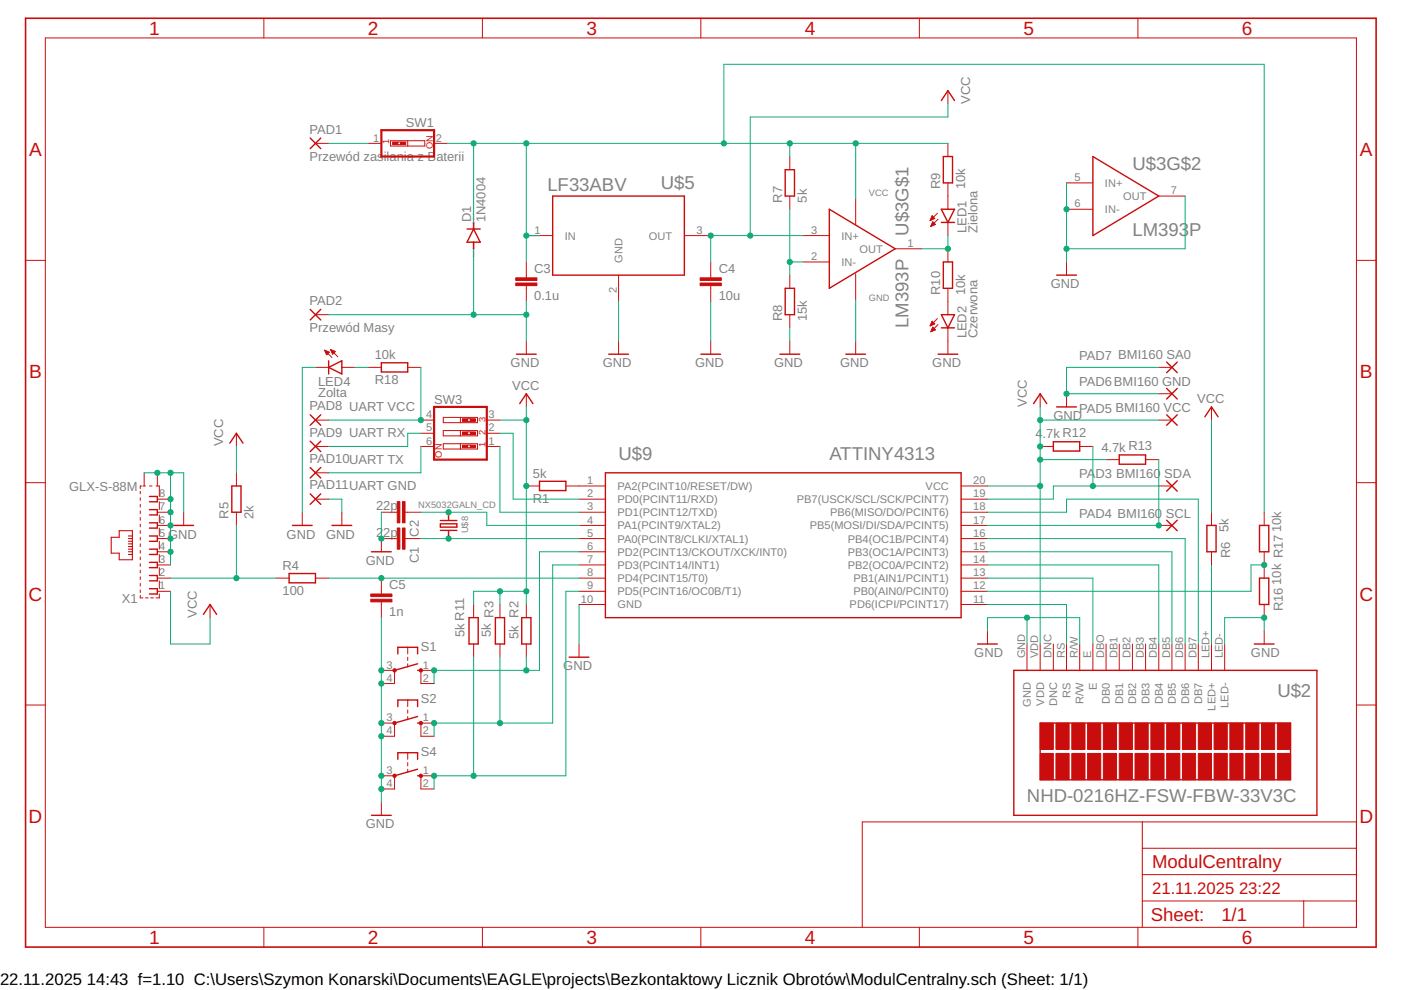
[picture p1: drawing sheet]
<svg xmlns="http://www.w3.org/2000/svg" width="297mm" height="210mm" viewBox="0 0 297 210" stroke-linecap="round" stroke-linejoin="round" font-family="sans-serif">
<g fill="none" stroke="#c90d0c" stroke-width=".3">
<path d="M65.8 29.3l2.2 2.2M68 29.3l-2.2 2.2M166.5 36h1.9v5.6h-1.9zM199.6 21.3l1.4-2.1 1.4 2.1M200 33.2h2v5.6h-2zM231.7 33.2l14 8.4-14 8.4zM99 48.6h2.8M100.4 48.6l1.4 2.8h-2.8zM100.4 47.2v1.4M100.4 51.4v1.3M117.2 41.6h27.9v16.7h-27.9zM175.8 44.4l14 8.3-14 8.4z"/>
<path d="M199.6 44.4h2.8l-1.4 2.8zM199.6 47.2h2.8M200 55.5h2v5.6h-2zM224 58.3h4.2M65.8 65.6l2.2 2.2M68 65.6l-2.2 2.2M69.7 77.9l2.8-1.4v2.8zM69.7 76.5v2.8M80.9 76.9h5.5v2h-5.5zM109.5 75.1h4.2M129.1 75.1h4.1M148.6 75.1h4.2"/>
<path d="M165.4 75.1h4.1M166.5 61.1h1.9v5.6h-1.9zM179.3 75.1h4.2M198.9 75.1h4.2M199.6 66.7h2.8l-1.4 2.8zM199.6 69.5h2.8M247.4 76.8l2.2 2.2M249.6 76.8l-2.2 2.2M48.7 94l1.4-2.1 1.4 2.1M65.8 87.9l2.2 2.3M65.8 93.5l2.2 2.3M65.8 99.1l2.2 2.2"/>
<path d="M68 87.9l-2.2 2.3M68 93.5l-2.2 2.3M68 99.1l-2.2 2.2M110.2 85.6l1.4-2.1 1.4 2.1M219.1 85.6l1.4-2.1 1.4 2.1M223.3 93.7h5.6v1.9h-5.6zM224 86.3h4.2M237.3 96.5h5.6v1.9h-5.6zM247.4 87.9l2.2 2.3M247.4 82.4l2.2 2.2M249.6 87.9l-2.2 2.3M249.6 82.4l-2.2 2.2"/>
<path d="M255.5 88.4l1.4-2.1 1.4 2.1M31.7 105.3h1.7v1.1h-1.7M31.7 108.1h1.7v1.1h-1.7M31.7 110.8h1.7v1.2h-1.7M31.7 113.6h1.7v1.2h-1.7M31.7 116.4h1.7v1.2h-1.7M31.7 119.2h1.7v1.2h-1.7M36.9 111.4h4.1M49.1 103h2v5.6h-2zM62 111.4h4.2M65.8 104.7l2.2 2.2M68 104.7l-2.2 2.2"/>
<path d="M70.4 111.4h4.2M78.8 117h4.2M93.4 112.5h3.5M93.4 110.4h3.5M93.4 111.1h3.5v.7h-3.5zM95.1 108.6v1.7M95.1 112.5v1.7M114.4 102h5.6v2h-5.6zM128.4 100.2h75.4v30.8h-75.4zM247.4 101.9l2.2 2.2M247.4 110.3l2.2 2.2M249.6 101.9l-2.2 2.2"/>
<path d="M249.6 110.3l-2.2 2.2M255.9 111.4h1.9v5.6h-1.9zM267 111.4h2v5.6h-2zM31.7 124.8h1.7v1.1h-1.7M31.7 122h1.7v1.1h-1.7M43.1 130.3l1.4-2.1 1.4 2.1M61.3 121.6h5.6v2h-5.6zM84.3 138.6v-1.4h4.2v1.4M99.4 131h2v5.5h-2zM105 131h2v5.5h-2zM110.6 131h2v5.5h-2zM120.7 139.3h4.2"/>
<path d="M207.3 136.5h4.2M265.9 136.5h4.2M267 122.6h2v5.6h-2zM84.3 149.8v-1.4h4.2v1.4M88.5 142.1h.7M88.5 153.3h.7M88.5 140.7l-4.8 1.4M88.5 151.9l-4.8 1.4M214.9 142.1h64.3v30.8h-64.3zM220.5 153.3h53.1v12h-53.1zM78.8 172.9h4.2M84.3 161v-1.4h4.2v1.4"/>
<path d="M88.5 164.5h.7M88.5 163.1l-4.8 1.4"/>
</g>
<g fill="none" stroke="#c90d0c" stroke-width=".21">
<path d="M9.6 8h278v188.6h-278zM55.9 3.9v4.1M102.3 3.9v4.1M148.6 3.9v4.1M194.9 3.9v4.1M201 19.2v2.8M241.3 3.9v4.1M66.9 30.4h2.8M78.1 30.4h2.8M82.8 29.8h7.3v1.2h-7.3zM84.3 30.1h.6M84.3 30.7h.6"/>
<path d="M86.4 29.8v1.2M92 30.4h2.8M167.4 33.2v2.8M201 30.4v2.8M201 38.8v5.6M226.1 38.8h5.6M5.4 55.2h4.2M111.6 50h5.6M111.6 55.5v3.4M131.1 58.3v5.6M145.1 50h5.6M150.7 55.5v3.4"/>
<path d="M167.4 41.6v2.8M167.4 58.3v2.8M170.2 50h5.6M170.2 55.5h5.6M181.4 42.1v5.6M181.4 58.1v5.5M189.8 52.7h5.6M197.2 46.7v.1M197.3 46.6h.2M197.3 46.5h.5M197.4 48h.1M197.4 46.3h.8"/>
<path d="M197.4 47.8h.4M197.4 46.2h.7M197.5 47.7h.6M197.5 46.1h.4M197.5 47.6h.8M197.6 45.9h.2M197.6 47.4h.6M197.6 45.8h.1M197.7 47.3h.3M197.7 47.1h.2M197.8 47l.5 .6-.9 .4zM198.2 46.3l-.6-.5-.4 .9"/>
<path d="M198.2 46.3l-1 .4M198.8 45.2l-1.6 1.5M198.9 46.5l-1.5 1.5M201 47.2v2.8M201 52.7v2.8M226.1 55.5v2.8M226.1 44.4h5.6M245.7 41.6h5.6M287.6 55.2h4.2M66.9 66.7h2.8M66.9 77.9h2.8M68.8 74.3l1.6 1.5"/>
<path d="M68.8 74.3l1 .4-.5 .5zM68.9 74.3h.1M68.9 74.4h.4M69 74.6h.6M69 74.7h.8M69.1 74.9h.5M69.2 75h.3M69.2 75.1h.2M70.1 74.1l1.5 1.5M70.1 74.1l1 .4-.6 .6zM70.1 74.2h.2M70.2 74.3h.4"/>
<path d="M70.3 74.4h.6M70.3 74.6h.7M70.4 74.7h.5M70.4 74.9h.4M70.5 75h.1M72.5 77.9h2.8M78.1 77.9h2.8M86.4 77.9h2.8M111.6 60.6v3.3M111.6 72.3v2.8M131.1 72.3v2.8M150.7 60.6v3.3"/>
<path d="M150.7 72.3v2.8M167.4 66.7v2.8M167.4 72.3v2.8M181.4 72.3v2.8M197.2 69h.2M197.3 68.9h.4M197.4 68.7h.6M197.4 70.2h.2M197.4 68.6h.7M197.4 70.1h.5M197.5 68.5h.5M197.5 70h.7"/>
<path d="M197.5 68.3h.3M197.6 69.8h.6M197.6 68.2h.1M197.6 68.1l.6 .6-1 .4zM197.6 69.7h.5M197.7 69.6h.3M197.7 69.4h.1M197.8 69.4l.5 .5-.9 .4zM198.8 67.5l-1.6 1.6M198.9 68.8l-1.5 1.5M201 61.1v5.6M201 69.5v5.6"/>
<path d="M245.7 77.9h2.8M50.1 91.9v2.8M66.9 89.1h2.8M66.9 94.7h2.8M89.2 89.1h2.8M89.2 94.7h2.8M89.2 91.9h2.8M94 88.5h7.2v1.1h-7.2zM94 91.3h7.2v1.1h-7.2zM94 94.1h7.2v1.1h-7.2zM97.6 88.5v1.1M97.6 91.3v1.1"/>
<path d="M97.6 94.1v1.1M99.1 88.8h.6M99.1 89.3h.6M99.1 91.6h.6M99.1 92.1h.6M99.1 94.4h.6M99.1 94.9h.6M103.2 89.1h2.8M103.2 94.7h2.8M103.2 91.9h2.8M111.6 83.5v2.8M220.5 83.5v2.8"/>
<path d="M220.5 94.7h2.8M226.1 83.5v2.8M228.9 94.7h2.8M234.5 97.5h2.8M242.9 97.5h2.8M245.7 89.1h2.8M245.7 83.5h2.8M256.9 86.3v2.8M5.4 102.3h4.2M29.7 104.1v.6M29.7 105.5v.6M29.7 106.9v.6"/>
<path d="M29.7 108.3v.6M29.7 109.7v.6M29.7 111.1v.6M29.7 112.5v.6M29.7 113.9v.6M29.7 115.3v.6M29.7 116.7v.6M29.7 118.1v.6M29.7 119.5v.6M30 103h-.3v.6M30.3 103h.5M30.6 100.2v2.8"/>
<path d="M31.7 103h.5M33.1 103h.7v2.3M33.4 114.2h2.8M33.4 108.6h2.8M33.4 111.4h2.8M33.4 105.8h2.8M33.4 117h2.8M33.4 119.8h2.8M33.4 100.2v2.8M33.8 106.4v1.7M33.8 109.2v1.6M33.8 112v1.6"/>
<path d="M33.8 114.8v1.6M33.8 117.6v1.6M38.9 108.6v2.8M50.1 100.2v2.8M50.1 108.6v2.8M64.1 108.6v2.8M66.9 105.8h2.8M66.9 100.2h2.8M72.5 108.6v2.8M80.9 108.6h3.3M84.2 114.2h-3.3v2.8M85.9 114.2h3.3"/>
<path d="M85.9 108.6h3.3M111.6 103h2.8M120 103h8.4M122.8 114.2h5.6M122.8 108.6h5.6M122.8 111.4h5.6M122.8 105.8h5.6M122.8 117h5.6M122.8 119.8h5.6M203.8 114.2h5.6M203.8 108.6h5.6M203.8 103h5.6"/>
<path d="M203.8 111.4h5.6M203.8 105.8h5.6M203.8 117h5.6M203.8 119.8h5.6M245.7 103h2.8M245.7 111.4h2.8M256.9 108.6v2.8M256.9 117v2.8M268 108.6v2.8M268 117v5.6M287.6 102.3h4.2M29.7 120.9v.6"/>
<path d="M29.7 122.3v.6M29.7 123.7v.6M29.7 125.1v.6M29.7 126.2v.6h.6M30.8 126.8h.6M32 126.8h.5M33.4 122.6h2.8M33.4 125.4h2.8M33.8 125.9v.9h-.7M33.8 120.4v1.6M33.8 123.1v1.7M44.5 128.2v2.8"/>
<path d="M58.5 122.6h2.8M66.9 122.6h2.8M80.9 122.6v3.3M80.9 127.6v3.4M86.4 137.2v1.4M86.4 139.3v.7M100.4 128.2v2.8M100.4 136.5v2.8M106 128.2v2.8M106 136.5v2.8M111.6 128.2v2.8M111.6 136.5v2.8"/>
<path d="M122.8 122.6h5.6M122.8 125.4h5.6M122.8 128.2h5.6M122.8 136.5v2.8M203.8 122.6h5.6M203.8 125.4h5.6M203.8 128.2h5.6M209.4 133.8v2.7M217.7 136.5v5.6M220.5 136.5v5.6M223.3 136.5v5.6M226.1 136.5v5.6"/>
<path d="M228.9 136.5v5.6M231.7 136.5v5.6M234.5 136.5v5.6M237.3 136.5v5.6M240.1 136.5v5.6M242.9 136.5v5.6M245.7 136.5v5.6M248.5 136.5v5.6M251.3 136.5v5.6M254.1 136.5v5.6M256.9 136.5v5.6M259.7 136.5v5.6"/>
<path d="M268 128.2v2.8M268 133.8v2.7M5.4 149.5h4.2M80.9 142.1h2.8v2.8h-2.8M80.9 153.3h2.8v2.8h-2.8M86.4 140.7v.7M86.4 148.4v1.4M86.4 150.5v.7M86.4 151.9v.7M86.4 159.6v1.4M92 142.1h-2.8v2.8h2.8M92 153.3h-2.8v2.8h2.8"/>
<path d="M287.6 149.5h4.2M80.9 170.1v2.8M80.9 164.5h2.8v2.8h-2.8M86.4 161.7v.7M86.4 163.1v.7M92 164.5h-2.8v2.8h2.8M242.2 174.3v22.3M242.2 179.9h45.4M287.6 174.3h-104.8v22.3M55.9 196.6v4.2M102.3 196.6v4.2M148.6 196.6v4.2"/>
<path d="M194.9 196.6v4.2M241.3 196.6v4.2M242.2 191h45.4M242.2 185.4h45.4M276.4 191v5.6"/>
</g>
<g fill="#c90d0c" stroke="#c90d0c" stroke-width=".21">
<path d="M220.5 159.7h2.8v5.6h-2.8z"/>
<path d="M223.9 159.7h2.8v5.6h-2.8z"/>
<path d="M227.2 159.7h2.8v5.6h-2.8z"/>
<path d="M230.6 159.7h2.8v5.6h-2.8z"/>
<path d="M233.9 159.7h2.8v5.6h-2.8z"/>
<path d="M237.3 159.7h2.8v5.6h-2.8z"/>
<path d="M240.6 159.7h2.8v5.6h-2.8z"/>
<path d="M244 159.7h2.8v5.6h-2.8z"/>
<path d="M247.4 159.7h2.7v5.6h-2.7z"/>
<path d="M250.7 159.7h2.8v5.6h-2.8z"/>
<path d="M254.1 159.7h2.8v5.6h-2.8z"/>
<path d="M257.4 159.7h2.8v5.6h-2.8z"/>
<path d="M260.8 159.7h2.7v5.6h-2.7z"/>
<path d="M264.1 159.7h2.8v5.6h-2.8z"/>
<path d="M267.5 159.7h2.8v5.6h-2.8z"/>
<path d="M270.8 159.7h2.8v5.6h-2.8z"/>
<path d="M220.5 153.3h2.8v5.6h-2.8z"/>
<path d="M223.9 153.3h2.8v5.6h-2.8z"/>
<path d="M227.2 153.3h2.8v5.6h-2.8z"/>
<path d="M230.6 153.3h2.8v5.6h-2.8z"/>
<path d="M233.9 153.3h2.8v5.6h-2.8z"/>
<path d="M237.3 153.3h2.8v5.6h-2.8z"/>
<path d="M240.6 153.3h2.8v5.6h-2.8z"/>
<path d="M244 153.3h2.8v5.6h-2.8z"/>
<path d="M247.4 153.3h2.7v5.6h-2.7z"/>
<path d="M250.7 153.3h2.8v5.6h-2.8z"/>
<path d="M254.1 153.3h2.8v5.6h-2.8z"/>
<path d="M257.4 153.3h2.8v5.6h-2.8z"/>
<path d="M260.8 153.3h2.7v5.6h-2.7z"/>
<path d="M264.1 153.3h2.8v5.6h-2.8z"/>
<path d="M267.5 153.3h2.8v5.6h-2.8z"/>
<path d="M270.8 153.3h2.8v5.6h-2.8z"/>
<path d="M85.3 112h.6v4.4h-.6z"/>
<path d="M84.2 112h.6v4.4h-.6z"/>
<path d="M85.3 106.4h.6v4.4h-.6z"/>
<path d="M84.2 106.4h.6v4.4h-.6z"/>
<path d="M109.3 58.9h4.5v.6h-4.5z"/>
<path d="M109.3 60h4.5v.6h-4.5z"/>
<path d="M148.4 58.9h4.5v.6h-4.5z"/>
<path d="M148.4 60h4.5v.6h-4.5z"/>
<path d="M84.9 30.1h1.1v.6h-1.1z"/>
<path d="M83.2 30.1h1.1v.6h-1.1z"/>
<path d="M78.6 125.9h4.5v.6h-4.5z"/>
<path d="M78.6 127.1h4.5v.5h-4.5z"/>
<path d="M98 88.8h1.1v.5h-1.1z"/>
<path d="M99.7 88.8h1.1v.5h-1.1z"/>
<path d="M98 91.6h1.1v.5h-1.1z"/>
<path d="M99.7 91.6h1.1v.5h-1.1z"/>
<path d="M98 94.4h1.1v.5h-1.1z"/>
<path d="M99.7 94.4h1.1v.5h-1.1z"/>
</g>
<path d="M80.9 27.6h11.1v5.6h-11.1zM92 86.3h11.2v11.2h-11.2z" fill="none" stroke="#c90d0c" stroke-width=".47"/>
<g fill="#c90d0c" stroke="#c90d0c" stroke-width=".21">
<circle cx="83.7" cy="142.1" r=".37"/>
<circle cx="89.2" cy="142.1" r=".36"/>
<circle cx="83.7" cy="153.3" r=".37"/>
<circle cx="89.2" cy="153.3" r=".36"/>
<circle cx="83.7" cy="164.5" r=".37"/>
<circle cx="89.2" cy="164.5" r=".36"/>
</g>
<path d="M23.6 113.9h1.7v-1.4h2.8v6.2h-2.8v-1.4h-1.7zM27.2 117.6h.9M27.2 117h.9M27.2 116.4h.9M27.2 115.9h.9M27.2 115.3h.9M27.2 114.8h.9M27.2 114.2h.9M27.2 113.6h.9" fill="none" stroke="#c90d0c" stroke-width=".23"/>
<path d="M5.4 3.9h286.4v196.9h-286.4z" fill="none" stroke="#c90d0c" stroke-width=".34"/>
<g fill="none" stroke="#0dab76" stroke-width=".21">
<path d="M69.7 30.4h8.4M94.8 30.4h106.2M100.4 30.4v16.8M111.6 30.4v25.1M153.5 30.4v-16.8h114.5v95M167.4 30.4v2.8M181.4 30.4v11.7M201 22v2.8h-41.9v25.2M226.1 38.8v16.7M100.4 52.7v14M111.6 50h2.8M167.4 44.4v13.9"/>
<path d="M167.4 55.5h2.8M170.2 50h-19.5v5.5M201 50v2.7h-5.6M251.3 41.6v11.1h-25.2M66.9 77.9h-2.8v30.7M69.7 66.7h41.9M75.3 77.9h2.8M89.2 77.9v11.2h-19.5M111.6 63.9v8.4M131.1 63.9v8.4M150.7 63.9v8.4M167.4 69.5v2.8"/>
<path d="M181.4 63.6v8.7M245.7 77.9h-19.6v5.6h19.6M50.1 94.7v5.5M89.2 94.7v5.5h-19.5M89.2 91.9h-2.8v2.8h-16.7M106 91.9h2.8v13.9h14M106 94.7v13.9h16.8M106 89.1h5.6M111.6 86.3v41.9M220.5 89.1h25.2M220.5 86.3v50.2M220.5 97.5h14"/>
<path d="M231.7 94.7v8.3M245.7 97.5v13.9h-36.3M256.9 89.1v19.5M30.6 100.2h8.3v8.4M36.2 100.2v19.6M50.1 111.4v11.2M69.7 105.8h2.8v2.8M80.9 108.6v5.6M89.2 108.6h14v2.8h19.6M89.2 114.2h33.6M122.8 117h-8.4v25.1h-22.4v2.8M122.8 119.8h-5.6v33.5h-25.2v2.8"/>
<path d="M209.4 108.6h16.7v-2.8h28v30.7M209.4 114.2h41.9v22.3M209.4 103h11.1M209.4 117h39.1v19.5M209.4 119.8h36.3v16.7M245.7 103h-22.4v2.8h-13.9M256.9 119.8v16.7M268 119.8h-2.8v5.6h-55.8M36.2 125.4v11.1h8.3v-5.5M36.2 122.6h22.3M69.7 122.6h53.1M80.9 131v39.1"/>
<path d="M100.4 139.3v25.2M106 125.4v2.8M106 139.3v14M111.6 139.3v2.8M111.6 125.4h-11.2v2.8M122.8 128.2v8.3M122.8 125.4h-2.8v39.1h-28v2.8M209.4 133.8v-2.8h19.5v5.5M209.4 128.2h16.7v8.3M209.4 122.6h22.3v13.9M217.7 131v5.5M268 133.8v-2.8h-8.3v5.5"/>
</g>
<g fill="#0dab76" stroke="#0dab76" stroke-width=".21">
<circle cx="80.9" cy="114.2" r=".55"/>
<circle cx="217.7" cy="131" r=".55"/>
<circle cx="268" cy="131" r=".55"/>
<circle cx="111.6" cy="66.7" r=".55"/>
<circle cx="100.4" cy="66.7" r=".55"/>
<circle cx="226.1" cy="44.4" r=".55"/>
<circle cx="226.1" cy="52.7" r=".55"/>
<circle cx="80.9" cy="144.9" r=".55"/>
<circle cx="80.9" cy="153.3" r=".55"/>
<circle cx="80.9" cy="164.5" r=".55"/>
<circle cx="80.9" cy="156.1" r=".55"/>
<circle cx="80.9" cy="167.3" r=".55"/>
<circle cx="80.9" cy="142.1" r=".55"/>
<circle cx="226.1" cy="83.5" r=".55"/>
<circle cx="33.4" cy="100.2" r=".55"/>
<circle cx="36.2" cy="100.2" r=".55"/>
<circle cx="36.2" cy="111.4" r=".55"/>
<circle cx="36.2" cy="114.2" r=".55"/>
<circle cx="36.2" cy="117" r=".55"/>
<circle cx="36.2" cy="108.6" r=".55"/>
<circle cx="36.2" cy="105.8" r=".55"/>
<circle cx="111.6" cy="103" r=".55"/>
<circle cx="111.6" cy="125.4" r=".55"/>
<circle cx="106" cy="125.4" r=".55"/>
<circle cx="111.6" cy="89.1" r=".55"/>
<circle cx="220.5" cy="103" r=".55"/>
<circle cx="220.5" cy="89.1" r=".55"/>
<circle cx="220.5" cy="94.7" r=".55"/>
<circle cx="220.5" cy="97.5" r=".55"/>
<circle cx="150.7" cy="50" r=".55"/>
<circle cx="159.1" cy="50" r=".55"/>
<circle cx="201" cy="52.7" r=".55"/>
<circle cx="167.4" cy="55.5" r=".55"/>
<circle cx="95.1" cy="108.6" r=".55"/>
<circle cx="95.1" cy="114.2" r=".55"/>
<circle cx="245.7" cy="111.4" r=".55"/>
<circle cx="231.7" cy="103" r=".55"/>
<circle cx="50.1" cy="122.6" r=".55"/>
<circle cx="80.9" cy="122.6" r=".55"/>
<circle cx="92" cy="164.5" r=".55"/>
<circle cx="100.4" cy="164.5" r=".55"/>
<circle cx="92" cy="153.3" r=".55"/>
<circle cx="106" cy="153.3" r=".55"/>
<circle cx="92" cy="142.1" r=".55"/>
<circle cx="111.6" cy="142.1" r=".55"/>
<circle cx="268" cy="119.8" r=".55"/>
<circle cx="89.2" cy="89.1" r=".55"/>
<circle cx="111.6" cy="50" r=".55"/>
<circle cx="167.4" cy="30.4" r=".55"/>
<circle cx="181.4" cy="30.4" r=".55"/>
<circle cx="153.5" cy="30.4" r=".55"/>
<circle cx="111.6" cy="30.4" r=".55"/>
<circle cx="100.4" cy="30.4" r=".55"/>
</g>
<g font-size="4" fill="#c90d0c">
<text x="31.7" y="7.4">1</text>
<text x="78" y="7.4">2</text>
<text x="124.3" y="7.4">3</text>
<text x="170.6" y="7.4">4</text>
<text x="217" y="7.4">5</text>
<text x="263.3" y="7.4">6</text>
<text x="6.2" y="33.1">A</text>
<text x="288.3" y="33.1">A</text>
<text x="6.2" y="80.2">B</text>
<text x="288.3" y="80.2">B</text>
<text x="6.1" y="127.3">C</text>
<text x="288.2" y="127.3">C</text>
<text x="6.1" y="174.5">D</text>
<text x="288.2" y="174.5">D</text>
<text x="31.7" y="200.1">1</text>
<text x="78" y="200.1">2</text>
<text x="124.3" y="200.1">3</text>
<text x="170.6" y="200.1">4</text>
<text x="217" y="200.1">5</text>
<text x="263.3" y="200.1">6</text>
</g>
<g font-size="3.9" fill="#808080">
<text x="240.1" y="36">U$3G$2</text>
<text x="116.1" y="40.5">LF33ABV</text>
<text x="140.1" y="40.2">U$5</text>
<text x="192.6" y="50" transform="rotate(-90 192.6 50)">U$3G$1</text>
<text x="240.1" y="50">LM393</text>
<text x="252.1" y="50">P</text>
<text x="192.6" y="69.5" transform="rotate(-90 192.6 69.5)">LM393P</text>
<text x="131.1" y="97.4">U$9</text>
<text x="175.8" y="97.4">ATTINY4313</text>
<text x="270.8" y="147.7">U$2</text>
<text x="217.7" y="170.1">NHD-0216HZ-FSW-FBW-33V3C</text>
</g>
<g font-size="3.9" fill="#c90d0c">
<text x="244.3" y="184">ModulCentralny</text>
<text x="244" y="195.4">Sheet:</text>
<text x="258.9" y="195.2">1/1</text>
</g>
<g font-size="3.5" fill="#c90d0c">
<text x="244.3" y="189.6">21.11.2025</text>
<text x="262.7" y="189.6">23:22</text>
</g>
<g font-size="3.5">
<text x="0" y="208.9">22.11.2025</text>
<text x="18.4" y="208.9">14:43 f=1.10 C:\Users\Szymon Konarski\Documents\EAGLE\projects\Bezkontaktowy Licznik Obrotów\ModulCentralny.sch (Sheet: 1/1)</text>
</g>
<g font-size="2.8" fill="#808080">
<text x="205.7" y="22" transform="rotate(-90 205.7 22)">VCC</text>
<text x="65.6" y="28.4">PAD1</text>
<text x="86.1" y="26.9">SW1</text>
<text x="65.6" y="34">Przewód zasilania z Baterii</text>
<text x="199.3" y="40.2" transform="rotate(-90 199.3 40.2)">R9</text>
<text x="204.6" y="40.2" transform="rotate(-90 204.6 40.2)">10k</text>
<text x="99.9" y="47.2" transform="rotate(-90 99.9 47.2)">D1</text>
<text x="103" y="47.2" transform="rotate(-90 103 47.2)">1N4004</text>
<text x="165.8" y="43" transform="rotate(-90 165.8 43)">R7</text>
<text x="171.1" y="43" transform="rotate(-90 171.1 43)">5k</text>
<text x="204.9" y="49.4" transform="rotate(-90 204.9 49.4)">LED1</text>
<text x="207.3" y="49.4" transform="rotate(-90 207.3 49.4)">Zielona</text>
<text x="113.3" y="57.9">C3</text>
<text x="152.4" y="57.9">C4</text>
<text x="65.6" y="64.7">PAD2</text>
<text x="113.3" y="63.5">0.1u</text>
<text x="152.4" y="63.5">10u</text>
<text x="199.3" y="62.5" transform="rotate(-90 199.3 62.5)">R10</text>
<text x="204.6" y="62.5" transform="rotate(-90 204.6 62.5)">10k</text>
<text x="222.8" y="61.1">GND</text>
<text x="65.6" y="70.3">Przewód Masy</text>
<text x="165.8" y="68.1" transform="rotate(-90 165.8 68.1)">R8</text>
<text x="171.1" y="68.1" transform="rotate(-90 171.1 68.1)">15k</text>
<text x="204.9" y="71.7" transform="rotate(-90 204.9 71.7)">LED2</text>
<text x="207.3" y="71.7" transform="rotate(-90 207.3 71.7)">Czerwona</text>
<text x="79.5" y="76.2">10k</text>
<text x="108.3" y="77.9">GND</text>
<text x="127.8" y="77.9">GND</text>
<text x="147.4" y="77.9">GND</text>
<text x="164.1" y="77.9">GND</text>
<text x="178.1" y="77.9">GND</text>
<text x="197.7" y="77.9">GND</text>
<text x="228.8" y="76.3">PAD7 BMI160 SA0</text>
<text x="67.4" y="81.8">LED4</text>
<text x="79.5" y="81.5">R18</text>
<text x="108.6" y="82.6">VCC</text>
<text x="228.8" y="81.9">PAD6BMI160 GND</text>
<text x="65.6" y="87">PAD8 UART VCC</text>
<text x="67.4" y="84.2">Zolta</text>
<text x="92" y="85.6">SW3</text>
<text x="217.7" y="86.3" transform="rotate(-90 217.7 86.3)">VCC</text>
<text x="223.3" y="89.1">GND</text>
<text x="228.8" y="87.5">PAD5 BMI160 VCC</text>
<text x="253.8" y="85.4">VCC</text>
<text x="47.3" y="94.6" transform="rotate(-90 47.3 94.6)">VCC</text>
<text x="65.6" y="92.6">PAD9 UART RX</text>
<text x="219.5" y="93">4</text>
<text x="221.1" y="93">.7k R12</text>
<text x="233.5" y="95.8">4.7k R13</text>
<text x="65.6" y="98.2">PAD10UART TX</text>
<text x="113" y="101.3">5k</text>
<text x="228.8" y="101.4">PA</text>
<text x="232.2" y="101.4">D3 BMI160</text>
<text x="246.8" y="101.3">SDA</text>
<text x="14.7" y="104.1">GLX-S-88M</text>
<text x="65.6" y="103.8">PAD11UART GND</text>
<text x="113" y="106.6">R1</text>
<text x="48.5" y="110" transform="rotate(-90 48.5 110)">R5</text>
<text x="53.8" y="110" transform="rotate(-90 53.8 110)">2k</text>
<text x="79.7" y="113.8">2</text>
<text x="79.7" y="108.2">22p</text>
<text x="81.3" y="113.8">2p</text>
<text x="88.8" y="113.8" transform="rotate(-90 88.8 113.8)">C2</text>
<text x="228.8" y="109.8">PAD4 BMI160</text>
<text x="247.2" y="109.7">SCL</text>
<text x="260.5" y="112.8" transform="rotate(-90 260.5 112.8)">5k</text>
<text x="271.7" y="112.8" transform="rotate(-90 271.7 112.8)">10k</text>
<text x="35.6" y="114.2">GND</text>
<text x="60.8" y="114.2">GND</text>
<text x="69.2" y="114.2">GND</text>
<text x="77.5" y="119.8">GND</text>
<text x="88.8" y="119.4" transform="rotate(-90 88.8 119.4)">C1</text>
<text x="260.8" y="118.4" transform="rotate(-90 260.8 118.4)">R6</text>
<text x="59.9" y="120.9">R4</text>
<text x="82.5" y="125">C5</text>
<text x="271.7" y="124" transform="rotate(-90 271.7 124)">10k R17</text>
<text x="25.8" y="127.9">X1</text>
<text x="41.7" y="131" transform="rotate(-90 41.7 131)">VCC</text>
<text x="59.9" y="126.2">100</text>
<text x="82.5" y="130.5">1n</text>
<text x="272" y="129.6" transform="rotate(-90 272 129.6)">R16</text>
<text x="89.2" y="137.9">S1</text>
<text x="98.5" y="135.2" transform="rotate(-90 98.5 135.2)">5k R11</text>
<text x="104" y="135.2" transform="rotate(-90 104 135.2)">5k R3</text>
<text x="109.9" y="135.4" transform="rotate(-90 109.9 135.4)">5k R2</text>
<text x="119.4" y="142.1">GND</text>
<text x="206.6" y="139.3">GND</text>
<text x="265.2" y="139.3">GND</text>
<text x="89.2" y="149.1">S2</text>
<text x="89.2" y="160.3">S4</text>
<text x="77.5" y="175.7">GND</text>
</g>
<g font-size="2.3" fill="#808080">
<text x="79.2" y="30">1</text>
<text x="92.4" y="30">2</text>
<text x="227.8" y="38.4">5</text>
<text x="234.3" y="39.6">IN+</text>
<text x="248.2" y="41.2">7</text>
<text x="227.8" y="44">6</text>
<text x="234.3" y="45.2">IN-</text>
<text x="238.1" y="42.4">OUT</text>
<text x="113.3" y="49.6">1</text>
<text x="119.7" y="50.8">IN</text>
<text x="137.6" y="50.8">OUT</text>
<text x="147.7" y="49.6">3</text>
<text x="172" y="49.6">3</text>
<text x="178.4" y="50.8">IN+</text>
<text x="182.3" y="53.6">OUT</text>
<text x="192.4" y="52.4">1</text>
<text x="132" y="55.8" transform="rotate(-90 132 55.8)">GND</text>
<text x="172" y="55.2">2</text>
<text x="178.4" y="56.4">IN-</text>
<text x="130.7" y="62.2" transform="rotate(-90 130.7 62.2)">2</text>
<text x="90.3" y="88.7">4</text>
<text x="103.6" y="88.7">3</text>
<text x="90.3" y="91.5">5</text>
<text x="90.3" y="94.3">6</text>
<text x="103.6" y="94.3">1</text>
<text x="103.6" y="91.5">2</text>
<text x="33.8" y="105.4">8</text>
<text x="124.5" y="102.6">1</text>
<text x="124.5" y="105.4">2</text>
<text x="130.9" y="103.9">PA2(PCINT10/RESET/DW)</text>
<text x="130.9" y="106.7">PD0(PCINT11/RXD)</text>
<text x="168.9" y="106.7">PB7(USCK/SCL/SCK/PCINT7)</text>
<text x="196.3" y="103.9">VCC</text>
<text x="206.3" y="102.6">20</text>
<text x="206.3" y="105.4">19</text>
<text x="33.8" y="113.8">5</text>
<text x="33.8" y="111">6</text>
<text x="33.8" y="108.2">7</text>
<text x="124.5" y="108.2">3</text>
<text x="124.5" y="111">4</text>
<text x="124.5" y="113.8">5</text>
<text x="130.9" y="109.5">PD1(PCINT12/TXD)</text>
<text x="130.9" y="112.2">PA1(PCINT9/XTAL2)</text>
<text x="171.7" y="112.2">PB5(MOSI/DI/SDA/PCINT5)</text>
<text x="176" y="109.5">PB6(MISO/DO/PCINT6)</text>
<text x="206.3" y="108.2">18</text>
<text x="206.3" y="111">17</text>
<text x="206.3" y="113.8">16</text>
<text x="33.8" y="119.4">3</text>
<text x="33.8" y="116.6">4</text>
<text x="124.5" y="116.6">6</text>
<text x="124.5" y="119.4">7</text>
<text x="130.9" y="115">PA0(PCINT8/CLKI/XTAL1)</text>
<text x="130.9" y="117.8">PD2(PCINT13/CKOUT/XCK/INT0)</text>
<text x="179.8" y="115">PB4(OC1B/PCINT4)</text>
<text x="179.8" y="117.8">PB3(OC1A/PCINT3)</text>
<text x="206.3" y="116.6">15</text>
<text x="206.3" y="119.4">14</text>
<text x="33.8" y="125">1</text>
<text x="33.8" y="122.2">2</text>
<text x="124.5" y="122.2">8</text>
<text x="124.5" y="125">9</text>
<text x="130.9" y="120.6">PD3(PCINT14/INT1)</text>
<text x="130.9" y="123.4">PD4(PCINT15/T0)</text>
<text x="179.8" y="120.6">PB2(OC0A/PCINT2)</text>
<text x="180.9" y="123.4">PB1(AIN1/PCINT1)</text>
<text x="206.3" y="122.2">13</text>
<text x="206.3" y="125">12</text>
<text x="123.2" y="127.8">10</text>
<text x="130.9" y="126.2">PD5(PCINT16/OC0B/T1)</text>
<text x="130.9" y="129">GND</text>
<text x="180.1" y="129">PD6(ICPI/PCINT17)</text>
<text x="180.9" y="126.2">PB0(AIN0/PCINT0)</text>
<text x="206.3" y="127.8">11</text>
<text x="81.9" y="141.7">3</text>
<text x="89.6" y="141.7">1</text>
<text x="217.4" y="139.6" transform="rotate(-90 217.4 139.6)">GND</text>
<text x="220.1" y="139.6" transform="rotate(-90 220.1 139.6)">VDD</text>
<text x="222.9" y="139.6" transform="rotate(-90 222.9 139.6)">DNC</text>
<text x="225.7" y="139.6" transform="rotate(-90 225.7 139.6)">RS</text>
<text x="228.5" y="139.6" transform="rotate(-90 228.5 139.6)">R/W</text>
<text x="231.3" y="139.6" transform="rotate(-90 231.3 139.6)">E</text>
<text x="234.1" y="139.6" transform="rotate(-90 234.1 139.6)">DBO</text>
<text x="236.9" y="139.6" transform="rotate(-90 236.9 139.6)">DB1</text>
<text x="239.7" y="139.6" transform="rotate(-90 239.7 139.6)">DB2</text>
<text x="242.5" y="139.6" transform="rotate(-90 242.5 139.6)">DB3</text>
<text x="245.3" y="139.6" transform="rotate(-90 245.3 139.6)">DB4</text>
<text x="248.1" y="139.6" transform="rotate(-90 248.1 139.6)">DB5</text>
<text x="250.9" y="139.6" transform="rotate(-90 250.9 139.6)">DB6</text>
<text x="253.7" y="139.6" transform="rotate(-90 253.7 139.6)">DB7</text>
<text x="256.5" y="139.6" transform="rotate(-90 256.5 139.6)">LED+</text>
<text x="259.3" y="139.6" transform="rotate(-90 259.3 139.6)">LED-</text>
<text x="81.9" y="144.5">4</text>
<text x="89.6" y="144.5">2</text>
<text x="218.6" y="149.9" transform="rotate(-90 218.6 149.9)">GND</text>
<text x="221.4" y="149.7" transform="rotate(-90 221.4 149.7)">VDD</text>
<text x="224.2" y="149.8" transform="rotate(-90 224.2 149.8)">DNC</text>
<text x="227" y="148" transform="rotate(-90 227 148)">RS</text>
<text x="229.7" y="149.3" transform="rotate(-90 229.7 149.3)">R/W</text>
<text x="232.5" y="146.3" transform="rotate(-90 232.5 146.3)">E</text>
<text x="235.3" y="149.3" transform="rotate(-90 235.3 149.3)">DB0</text>
<text x="238.1" y="149.3" transform="rotate(-90 238.1 149.3)">DB1</text>
<text x="240.9" y="149.3" transform="rotate(-90 240.9 149.3)">DB2</text>
<text x="243.7" y="149.3" transform="rotate(-90 243.7 149.3)">DB3</text>
<text x="246.5" y="149.3" transform="rotate(-90 246.5 149.3)">DB4</text>
<text x="249.3" y="149.3" transform="rotate(-90 249.3 149.3)">DB5</text>
<text x="252.1" y="149.3" transform="rotate(-90 252.1 149.3)">DB6</text>
<text x="254.9" y="149.3" transform="rotate(-90 254.9 149.3)">DB7</text>
<text x="81.9" y="152.9">3</text>
<text x="81.9" y="155.7">4</text>
<text x="89.6" y="152.9">1</text>
<text x="89.6" y="155.7">2</text>
<text x="257.7" y="150.7" transform="rotate(-90 257.7 150.7)">LED+</text>
<text x="260.5" y="150.1" transform="rotate(-90 260.5 150.1)">LED-</text>
<text x="81.9" y="164.1">3</text>
<text x="81.9" y="166.9">4</text>
<text x="89.6" y="164.1">1</text>
<text x="89.6" y="166.9">2</text>
</g>
<g font-size="2" fill="#c90d0c">
<text x="82.5" y="30.5" transform="rotate(-90 82.5 30.5)">1</text>
<text x="91.8" y="31.7" transform="rotate(-90 91.8 31.7)">ON</text>
<text x="102.9" y="89.5" transform="rotate(-90 102.9 89.5)">3</text>
<text x="102.9" y="94.8" transform="rotate(-90 102.9 94.8)">1</text>
<text x="102.9" y="92.3" transform="rotate(-90 102.9 92.3)">2</text>
<text x="93.7" y="97" transform="rotate(-90 93.7 97)">ON</text>
</g>
<g font-size="2" fill="#808080">
<text x="184.2" y="41.6">VCC</text>
<text x="184.2" y="63.9">GND</text>
<text x="88.7" y="107.8">NX5032GALN_CD</text>
<text x="99.3" y="113.1" transform="rotate(-90 99.3 113.1)">U$8</text>
</g>
<g font-size=".6" fill="#ffba08">
<text x="100.6" y="49" transform="rotate(-90 100.6 49)">SpiceOrder 2</text>
<text x="100.6" y="54.6" transform="rotate(-90 100.6 54.6)">SpiceOrder 1</text>
</g>
</svg>
